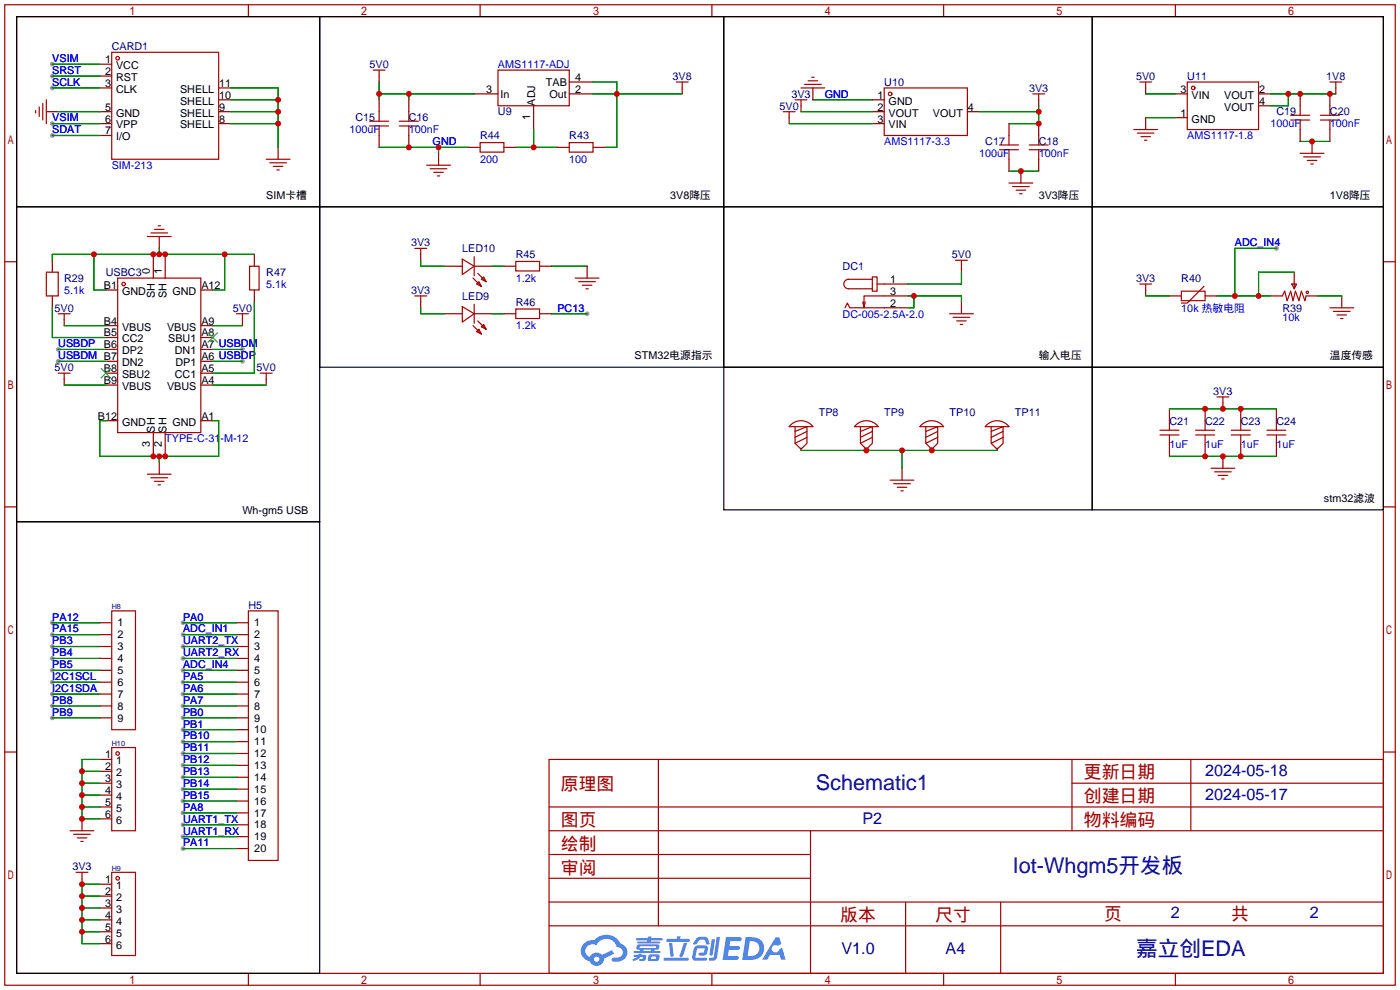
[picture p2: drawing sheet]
<svg xmlns="http://www.w3.org/2000/svg" width="299mm" height="212mm" viewBox="0 0 299 212" stroke-linecap="round" stroke-linejoin="round" font-family="sans-serif">
<g fill="#999">
<circle cx="11.2" cy="13.7" r=".51"/>
<circle cx="11.2" cy="16.3" r=".51"/>
<circle cx="11.2" cy="18.8" r=".51"/>
<circle cx="11.2" cy="26.4" r=".51"/>
<circle cx="11.2" cy="29" r=".51"/>
<circle cx="12.4" cy="74.7" r=".51"/>
<circle cx="12.4" cy="77.2" r=".51"/>
<circle cx="51.8" cy="74.7" r=".51"/>
<circle cx="51.8" cy="77.2" r=".51"/>
<circle cx="272.8" cy="53.1" r=".51"/>
<circle cx="125.5" cy="67.1" r=".51"/>
<circle cx="39.1" cy="133.1" r=".51"/>
<circle cx="39.1" cy="135.6" r=".51"/>
<circle cx="39.1" cy="138.2" r=".51"/>
<circle cx="39.1" cy="140.7" r=".51"/>
<circle cx="39.1" cy="143.3" r=".51"/>
<circle cx="39.1" cy="145.8" r=".51"/>
<circle cx="39.1" cy="148.3" r=".51"/>
<circle cx="39.1" cy="150.9" r=".51"/>
<circle cx="39.1" cy="153.4" r=".51"/>
<circle cx="39.1" cy="156" r=".51"/>
<circle cx="39.1" cy="158.5" r=".51"/>
<circle cx="39.1" cy="161" r=".51"/>
<circle cx="39.1" cy="163.6" r=".51"/>
<circle cx="39.1" cy="166.1" r=".51"/>
<circle cx="39.1" cy="168.7" r=".51"/>
<circle cx="39.1" cy="171.2" r=".51"/>
<circle cx="39.1" cy="173.7" r=".51"/>
<circle cx="39.1" cy="176.3" r=".51"/>
<circle cx="39.1" cy="178.8" r=".51"/>
<circle cx="39.1" cy="181.4" r=".51"/>
<circle cx="11.2" cy="133.1" r=".51"/>
<circle cx="11.2" cy="135.6" r=".51"/>
<circle cx="11.2" cy="138.2" r=".51"/>
<circle cx="11.2" cy="140.7" r=".51"/>
<circle cx="11.2" cy="143.3" r=".51"/>
<circle cx="11.2" cy="145.8" r=".51"/>
<circle cx="11.2" cy="148.3" r=".51"/>
<circle cx="11.2" cy="153.4" r=".51"/>
<circle cx="11.2" cy="150.9" r=".51"/>
</g>
<g fill="none" stroke="#a10000" stroke-width=".25">
<path d="M1 1h297.2v209.6h-297.2zM3.6 3.6h292.1v204.4h-292.1zM53.1 1v2.6M102.6 1v2.6M152.1 1v2.6M201.7 1v2.6M251.2 1v2.6M1 55.9h2.6M295.7 55.9h2.5M1 108.3h2.6M295.7 108.3h2.5M1 160.7h2.6"/>
<path d="M117.3 162.3h178.4v45.7h-178.4zM117.3 177.5h178.4M117.3 172.5h178.4M140.7 162.3v35.6M173.2 177.5v30.5M229.1 162.3v15.2M229.1 167.4h66.6M254.5 162.3v15.2M295.7 160.7h2.5M117.3 182.6h55.9M117.3 197.9h178.4M117.3 192.8h178.4"/>
<path d="M117.3 187.7h55.9M193.5 192.8v15.2M213.9 192.8v15.2M53.1 208v2.6M102.6 208v2.6M152.1 208v2.6M201.7 208v2.6M251.2 208v2.6"/>
</g>
<g fill="#5487ff">
<path d="M155.2 200.3h2.6a.48 .48 0 0 1 .7 .4 .48 .48 0 0 1-.6 .4h-1.8l-.2 1.1h1.9a.43 .43 0 0 1 .4 .4 .43 .43 0 0 1-.5 .4h-1.9l-.2 1.3h1.7a.45 .45 0 0 1 .5 .2 .45 .45 0 0 1-.1 .6h-3.3z"/>
<path d="M165.7 200.3h.9l.4 1.5-.8 .3a.84 .84 0 0 0-1.2 .3 .84 .84 0 0 0 .4 1.1 .84 .84 0 0 0 1.1-.4l.1-.2 .6-.3 .7 2.5h-1l-.2-1h-2.1l-.6 1h-1.1z"/>
<path d="M152.1 200.8h.7l-.5 3.1a.36 .36 0 0 1-.3 .3 .36 .36 0 0 1-.4-.3z"/>
<path d="M153.2 200.2h.7l-.6 4.3a1.13 1.13 0 0 1-1.8 .6l.2-.4h.7l.2-.2z"/>
<path d="M148.9 200.6l.6-.4h1a.77 .77 0 0 1 .9 .5l.3 1-.2 .2h-.5l-.3-.9-.2-.2-1 .1-.7 1-.6-.1-.1-.2z"/>
<path d="M148.4 202.4l.6-.3h1.7a.81 .81 0 0 1 .7 .5 .81 .81 0 0 1-.2 .8 .81 .81 0 0 1-.9 .8h-.7a.32 .32 0 0 1-.3-.3 .32 .32 0 0 1 .4-.3h.7l.2-.9-1.6 .1-.4 1.8 2.2 .1a.32 .32 0 0 1 .3 .4 .32 .32 0 0 1-.4 .2h-2.2l-.5-.3-.1-.5z"/>
<path d="M141.9 204.7h5a.33 .33 0 0 1 .3 .3 .33 .33 0 0 1-.3 .3h-4.9l-.2-.1z"/>
<path d="M146.1 201.5h.8l-.7 2a.98 .98 0 0 1-.7 1.1l-.3-.3z"/>
<path d="M143 201.6h.7l.3 2.5a.34 .34 0 0 1-.3 .4 .34 .34 0 0 1-.4-.3z"/>
<path d="M142.5 200.7h2.1l.3-.6h.6l-.1 .6h1.7a.32 .32 0 0 1 .4 .3 .32 .32 0 0 1-.4 .3h-4.5l-.2-.2z"/>
<path d="M135.5 204.1h.9l.1-.3h.6v.3h.8a.82 .82 0 0 1-.5 1.3h-.8v-.4l.7-.1 .1-.3a.68 .68 0 0 0-1 .4l-1.1 .4-.1-.4 .9-.5h-.7z"/>
<path d="M136 200.5h2.4l.1-.3h.7v.3h2.2l.2 .3-.2 .2h-2.3v.2h1.8l.2 .3-.2 .1h-4.5l-.1-.4h2l.1-.2h-2.3l-.1-.2z"/>
<path d="M159.4 200.3l-.8 4.9h1.7a2.5 2.5 0 0 0 3-2.5 2.5 2.5 0 0 0-3.1-2.4zM160.3 201.1a1.61 1.61 0 0 1 2 1.5 1.61 1.61 0 0 1-1.8 1.7h-.7z"/>
<path d="M136.2 202a.55 .55 0 0 0-.2 .8 .55 .55 0 0 0 .7 .2l.1 .3h-1.3v.3l5.4 .1 .3-.2-.2-.2h-1.2l.2-.3a.7 .7 0 0 0 .8-.3 .7 .7 0 0 0 0-.8l-4.2-.1zM136.8 202.3l3.3-.1 .1 .1-.2 .3h-3.2zM137.5 203h1.7l-.2 .3h-1.4z"/>
<path d="M138.6 204.2a1.05 1.05 0 0 0 0 1.2 2.91 2.91 0 0 0 2.2-.2 .98 .98 0 0 0 0-1.2h-1.6zM139.2 204.5l.9-.1 .1 .4-.2 .2-.8-.1z"/>
<path d="M124.9 201.6a2.23 2.23 0 0 0-.7 2.3 2.23 2.23 0 0 0 1.8 1.6 1.58 1.58 0 0 0 1.8 .9 1.58 1.58 0 0 0 1.3-1.5l2.2-1.1-.5-.7-2.1 1a1.65 1.65 0 0 0-2.7 .4 1.45 1.45 0 0 1-.8-1.9 1.45 1.45 0 0 1 2-.7l.3 .1a2.3 2.3 0 0 1 2.3-1.3 2.3 2.3 0 0 1 2 1.7 1.12 1.12 0 0 1 1.3 1 1.12 1.12 0 0 1-1.1 1.2h-.7a.45 .45 0 0 0-.6 .4 .45 .45 0 0 0 .5 .5 2.21 2.21 0 0 0 2.2-.5 2.21 2.21 0 0 0 .5-2.3 2.13 2.13 0 0 0-1.3-1.1 3.3 3.3 0 0 0-5.6-.7l-1.1 .1zM127 205a.57 .57 0 0 1 1.1 0 .57 .57 0 0 1-1.1 0z"/>
</g>
<g fill="none" stroke="#a10000" stroke-width=".25">
<path d="M23.9 11.2h22.8v22.8h-22.8zM79.8 15h2.5M81 15v1.3M106.4 15h15.3v7.6h-15.3zM144.5 17.5h2.6M145.8 17.5v1.3M171.2 18.8h5.1M172 18h3.5M172.7 17.3h2.1M173.5 16.5h.5M189 18.8h17.8v10.2h-17.8zM243.6 17.5h2.5"/>
<path d="M244.9 17.5v1.3M253.7 17.5h15.3v10.2h-15.3zM284.2 17.5h2.6M285.5 17.5v1.3M7.6 23.6v.5M8.4 22.9v2M9.1 22.1v3.6M9.9 21.3v5.1M56.9 34h5.1M57.7 34.8h3.5M58.4 35.6h2.1M59.2 36.3h.5"/>
<path d="M79 25.9h4.1M79 26.9h4.1M81 23.9v2M81 26.9v2.1M85.3 25.9h4.1M85.3 26.9h4.1M87.4 23.9v2M87.4 26.9v2.1M91.2 35.3h5.1M91.9 36.1h3.6M92.7 36.8h2M93.5 37.6h.5"/>
<path d="M102.6 30.5h5.1v2h-5.1zM121.7 30.5h5v2h-5zM167.4 23.9h2.5M168.7 23.9v1.2M169.9 21.3h2.6M171.2 21.3v1.3M213.6 31h4.1M213.6 32h4.1M215.6 29v2M215.6 32v2M215.6 39.1h5.1M216.4 39.9h3.6"/>
<path d="M220 31h4M220 32h4M220.7 20.1h2.6M222 20.1v1.2M222 29v2M222 32v2M242.3 27.7h5.1M243.1 28.4h3.5M243.8 29.2h2.1M244.6 30h.5M275.8 24.6h4.1M275.8 25.7h4.1"/>
<path d="M277.9 22.6v2M277.9 25.7v2M277.9 32.8h5.1M278.6 33.5h3.6M279.4 34.3h2M280.2 35.1h.5M282.2 24.6h4.1M282.2 25.7h4.1M284.2 22.6v2M284.2 25.7v2M9.9 58.2h2.5v5h-2.5zM25.1 59.4h17.8v33.1h-17.8z"/>
<path d="M31.5 50.5h5.1M32.3 49.8h3.5M33 49h2.1M33.8 48.3h.5M53.3 56.9h2.1v5.1h-2.1zM88.6 53.1h2.6M89.9 53.1v1.3M98.8 55.4l2.5 1.5-2.5 1.8zM101.1 59.4l1.8 1.8M101.3 54.9v4M102.1 58.4l1.8 1.8M102.9 59.7l.5-.5 .5 1z"/>
<path d="M110.2 55.9h5.1v2h-5.1zM122.9 59.4h5.1M186.4 59.2h1.1v3h-1.1zM186.4 59.7h-5a1.02 1.02 0 0 0-1.1 1 1.02 1.02 0 0 0 1.1 1h5M204.2 55.6h2.6M205.5 55.6v1.3M217.2 40.6h2M217.9 41.4h.5M12.4 67.1h2.6M12.4 79.8h2.6M13.7 67.1v1.2M13.7 79.8v1.2"/>
<path d="M50.5 67.1h2.6M51.8 67.1v1.2M55.6 79.8h2.6M56.9 79.8v1.2M88.6 63.2h2.6M89.9 63.2v1.3M98.8 65.5l2.5 1.6-2.5 1.7zM101.1 69.6l1.8 1.8M101.3 65v4.1M101.9 70.9l.5-.5 .5 1zM101.9 60.7l.5-.5 .5 1zM102.1 68.6l1.8 1.8"/>
<path d="M102.9 69.8l.5-.5 .5 1.1zM110.2 66h5.1v2.1h-5.1zM123.7 60.2h3.6M124.5 61h2M125.2 61.7h.5M180.6 65.8l.5-1 .5 1h7.4M184.9 64.5l-.2 1.3M187.5 60.7h1.5M189 63.2h-4.3v2.6l-.3-1.3M202.9 67.1h5.1M203.7 67.8h3.6M204.5 68.6h2"/>
<path d="M205.2 69.3h.5M243.6 60.7h2.5M244.9 60.7v1.3M252.5 62.2h5.1v2.1h-5.1zM257.3 61.2l-3.6 3.6h-1.2M274.1 63.2l.5-1 .5 2.1 .7-2.1 .6 2.1 .5-2.1 .7 2.1 .5-2.1 .8 2.1 .2-1.1M276.1 60.7h1l-.5 1zM276.6 60.7v1M284.2 65.8h5.1M285 66.5h3.5M285.8 67.3h2M286.5 68.1h.5"/>
<path d="M169.1 90.7a3.2 3.2 0 0 1 4.6 .5h-5zM169.9 91.2v3.5l1.3 1.3 1.3-1.3v-3.5l-2.6 1M172.5 92.2l-2.6 1.3M172.5 93.5l-2.6 1.2M183.1 90.7a3.2 3.2 0 0 1 4.6 .5h-5.1zM183.9 91.2v3.5l1.3 1.3 1.2-1.3v-3.5l-2.5 1M186.4 92.2l-2.5 1.3M186.4 93.5l-2.5 1.2M197 90.7a3.2 3.2 0 0 1 4.7 .5h-5.1zM197.9 91.2v3.5l1.2 1.3 1.3-1.3v-3.5l-2.5 1M200.4 92.2l-2.5 1.3M200.4 93.5l-2.5 1.2"/>
<path d="M211 90.7a3.2 3.2 0 0 1 4.6 .5h-5zM211.8 91.2v3.5l1.3 1.3 1.3-1.3v-3.5l-2.6 1M214.4 92.2l-2.6 1.3M214.4 93.5l-2.6 1.2M247.9 93h4.1M247.9 91.9h4.1M249.9 89.9v2M249.9 93v2M255.5 93h4.1M255.5 91.9h4.1M257.6 89.9v2M257.6 93v2"/>
<path d="M260.1 84.8h2.5M261.4 84.8v1.3M263.1 93h4.1M263.1 91.9h4.1M265.2 89.9v2M265.2 93v2M270.8 93h4M270.8 91.9h4M272.8 89.9v2M272.8 93v2M31.5 101.3h5.1M32.3 102.1h3.5"/>
<path d="M33 102.9h2.1M33.8 103.6h.5M190.2 102.6h5.1M191 103.4h3.6M191.8 104.1h2M192.5 104.9h.5M258.8 100.1h5.1M259.6 100.8h3.5M260.3 101.6h2.1M261.1 102.4h.5M23.9 130.6h5.1v25.4h-5.1zM53.1 130.6h6.3v53.3h-6.3z"/>
<path d="M23.9 159.8h5.1v17.7h-5.1zM15 177.5h5.1M15.7 178.3h3.6M16.5 179.1h2M17.3 179.8h.5M16.3 186.4h2.5M17.5 186.4v1.3M23.9 186.4h5.1v17.8h-5.1z"/>
<circle cx="25.1" cy="12.4" r=".38"/>
<circle cx="255" cy="18.8" r=".38"/>
<circle cx="190.2" cy="20.1" r=".38"/>
<circle cx="26.4" cy="60.7" r=".38"/>
<circle cx="279.4" cy="62.5" r=".25"/>
<circle cx="25.1" cy="161" r=".38"/>
<circle cx="25.1" cy="187.7" r=".38"/>
</g>
<g fill="none" stroke="#870000" stroke-width=".25">
<path d="M21.3 13.7h2.6M21.3 16.3h2.6M21.3 18.8h2.6M46.7 18.8h2.6M81 16.3v1.2M121.7 17.5h5M145.8 18.8v1.3M173.7 18.8v2.5M244.9 18.8v1.3M285.5 18.8v1.3M9.9 23.9h2.5M21.3 23.9h2.6"/>
<path d="M21.3 26.4h2.6M21.3 29h2.6M46.7 23.9h2.6M46.7 26.4h2.6M46.7 21.3h2.6M59.4 31.5v2.5M81 21.3v2.6M81 29v2.5M87.4 21.3v2.6M87.4 29v2.5M93.7 32.8v2.5M100.1 31.5h2.5"/>
<path d="M101.3 20.1h5.1M107.7 31.5h2.5M114 22.6v5.1M119.1 31.5h2.6M121.7 20.1h5M126.7 31.5h2.6M168.7 25.1v1.3M171.2 22.6v1.3M186.4 23.9h2.6M186.4 26.4h2.6M186.4 21.3h2.6M206.8 23.9h2.5"/>
<path d="M215.6 26.4v2.6M215.6 34v2.6M218.2 36.6v2.5M222 21.3v1.3M222 26.4v2.6M222 34v2.6M244.9 25.1v2.6M251.2 20.1h2.5M251.2 25.1h2.5M269 20.1h2.5M269 22.6h2.5M277.9 20.1v2.5"/>
<path d="M277.9 27.7v2.5M280.4 30.2v2.6M284.2 20.1v2.5M284.2 27.7v2.5M11.2 55.6v2.6M32.8 54.4v5M34 50.5v2.6M35.3 54.4v5M54.4 54.4v2.5M89.9 54.4v1.2M95 56.9h3.8M101.3 56.9h3.9"/>
<path d="M107.7 56.9h2.5M115.3 56.9h2.6M125.5 56.9v2.5M205.5 56.9v1.3M276.6 58.2v2.5M11.2 63.2v2.6M13.7 68.3v1.3M22.6 62h2.5M22.6 69.6h2.5M22.6 72.1h2.5M22.6 74.7h2.5M22.6 77.2h2.5"/>
<path d="M22.6 79.8h2.5M42.9 62h2.6M42.9 69.6h2.6M42.9 72.1h2.6M42.9 74.7h2.6M42.9 77.2h2.6M42.9 79.8h2.6M51.8 68.3v1.3M54.4 62v2.5M89.9 64.5v1.3M95 67.1h3.8M101.3 67.1h3.9"/>
<path d="M107.7 67.1h2.5M115.3 67.1h2.6M189 63.2h5.1M189 60.7h5.1M189 65.8h5.1M205.5 64.5v2.6M244.9 62v1.2M249.9 63.2h2.6M257.6 63.2h2.5M271.5 63.2h2.6M279.1 63.2h2.6M286.8 63.2v2.6"/>
<path d="M13.7 81v1.3M22.6 82.3h2.5M22.6 89.9h2.5M32.8 92.5v5M34 98.8v2.5M35.3 92.5v5M42.9 82.3h2.6M42.9 89.9h2.6M56.9 81v1.3M171.2 95.8v.5M185.2 95.8v.5M199.1 95.8v.5"/>
<path d="M213.1 95.8v.5M249.9 87.4v2.5M249.9 95v2.5M257.6 87.4v2.5M257.6 95v2.5M261.4 86.1v1.3M261.4 97.5v2.6M265.2 87.4v2.5M265.2 95v2.5M272.8 87.4v2.5M272.8 95v2.5M192.8 100.1v2.5"/>
<path d="M21.3 133.1h2.6M21.3 135.6h2.6M21.3 138.2h2.6M50.5 133.1h2.6M50.5 135.6h2.6M50.5 138.2h2.6M21.3 140.7h2.6M21.3 143.3h2.6M21.3 145.8h2.6M21.3 148.3h2.6M21.3 150.9h2.6M21.3 153.4h2.6"/>
<path d="M50.5 140.7h2.6M50.5 143.3h2.6M50.5 145.8h2.6M50.5 148.3h2.6M50.5 150.9h2.6M50.5 153.4h2.6M50.5 156h2.6M50.5 158.5h2.6M17.5 175v2.5M21.3 162.3h2.6M21.3 164.8h2.6M21.3 167.4h2.6"/>
<path d="M21.3 169.9h2.6M21.3 172.5h2.6M21.3 175h2.6M50.5 161h2.6M50.5 163.6h2.6M50.5 166.1h2.6M50.5 168.7h2.6M50.5 171.2h2.6M50.5 173.7h2.6M50.5 176.3h2.6M50.5 178.8h2.6M17.5 187.7v1.3"/>
<path d="M21.3 189h2.6M21.3 191.5h2.6M21.3 194.1h2.6M21.3 196.6h2.6M21.3 199.1h2.6M50.5 181.4h2.6M21.3 201.7h2.6"/>
</g>
<g fill="none" stroke="#008700" stroke-width=".25">
<path d="M11.2 18.8h10.1M11.2 13.7h10.1M11.2 16.3h10.1M49.3 18.8h10.1v12.7M81 17.5v3.8M126.7 17.5h5.1v14h-2.5M11.2 26.4h10.1M11.2 29h10.1M12.4 23.9h8.9M49.3 26.4h10.1M49.3 23.9h10.1M49.3 21.3h10.1"/>
<path d="M81 20.1h20.3M81 31.5h19.1M87.4 20.1v1.2M93.7 31.5v1.3M110.2 31.5h8.9M114 27.7v3.8M126.7 20.1h19.1M168.7 26.4h17.7M171.2 23.9h15.2M173.7 21.3h12.7M209.3 23.9h12.7M215.6 36.6h6.4"/>
<path d="M222 22.6v3.8h-6.4M244.9 20.1h6.3M244.9 25.1h6.3M271.5 20.1h14M275.3 20.1v2.5h-3.8M277.9 30.2h6.3M20.1 54.4v7.6h2.5M34 53.1v1.3M48 54.4v7.6h-2.5M54.4 54.4h-43.2v1.2M89.9 55.6v1.3h5.1M105.2 56.9h2.5"/>
<path d="M117.9 56.9h7.6M205.5 58.2v2.5h-11.4M272.8 53.1h-8.9v10.1M276.6 58.2h-7.6v5M11.2 65.8v6.3h11.4M12.4 74.7h10.2M12.4 77.2h10.2M13.7 69.6h8.9M45.5 74.7h6.3M45.5 77.2h6.3M45.5 69.6h6.3M54.4 64.5v15.3h-8.9"/>
<path d="M89.9 65.8v1.3h5.1M105.2 67.1h2.5M117.9 67.1h7.6M194.1 63.2h11.4v1.3M195.3 63.2v2.6h-1.2M244.9 63.2h5M260.1 63.2h11.4M281.7 63.2h5.1M13.7 82.3h8.9M22.6 89.9h-1.3v7.6h25.4v-7.6h-1.2M34 97.5v1.3M45.5 82.3h11.4"/>
<path d="M171.2 96.3h41.9M192.8 96.3v3.8M249.9 97.5h22.9M249.9 87.4h22.9M11.2 133.1h10.1M11.2 135.6h10.1M11.2 138.2h10.1M39.1 133.1h11.4M39.1 135.6h11.4M39.1 138.2h11.4M11.2 140.7h10.1M11.2 143.3h10.1"/>
<path d="M11.2 145.8h10.1M11.2 148.3h10.1M11.2 150.9h10.1M11.2 153.4h10.1M39.1 140.7h11.4M39.1 143.3h11.4M39.1 145.8h11.4M39.1 148.3h11.4M39.1 150.9h11.4M39.1 153.4h11.4M39.1 156h11.4M39.1 158.5h11.4"/>
<path d="M17.5 172.5h3.8M17.5 169.9h3.8M17.5 167.4h3.8M17.5 164.8h3.8M21.3 162.3h-3.8v12.7h3.8M39.1 161h11.4M39.1 163.6h11.4M39.1 166.1h11.4M39.1 168.7h11.4M39.1 171.2h11.4M39.1 173.7h11.4M39.1 176.3h11.4"/>
<path d="M39.1 178.8h11.4M17.5 199.1h3.8M17.5 196.6h3.8M17.5 194.1h3.8M17.5 191.5h3.8M21.3 189h-3.8v12.7h3.8M39.1 181.4h11.4"/>
</g>
<path d="M3.6 3.6h64.7v40.6h-64.7zM68.3 3.6h86.4v40.6h-86.4zM154.7 3.6h78.7v40.6h-78.7zM233.4 3.6h62.3v40.6h-62.3zM3.6 44.2h64.7v67.3h-64.7zM68.3 44.2h86.4v34.3h-86.4zM154.7 44.2h78.7v34.3h-78.7zM233.4 44.2h62.3v34.3h-62.3zM154.7 78.5h78.7v30.5h-78.7zM233.4 78.5h62.3v30.5h-62.3zM3.6 111.5h64.7v96.5h-64.7z" fill="none" stroke="#000" stroke-width=".25"/>
<path d="M21.6 78.7l2 2.1M23.6 78.7l-2 2.1M44.4 71.1l2.1 2.1M46.5 71.1l-2.1 2.1" fill="none" stroke="#3c3" stroke-width=".25"/>
<g fill="#c00">
<circle cx="59.4" cy="26.4" r=".63"/>
<circle cx="59.4" cy="23.9" r=".63"/>
<circle cx="59.4" cy="21.3" r=".63"/>
<circle cx="32.8" cy="54.4" r=".63"/>
<circle cx="34" cy="54.4" r=".63"/>
<circle cx="35.3" cy="54.4" r=".63"/>
<circle cx="20.1" cy="54.4" r=".63"/>
<circle cx="48" cy="54.4" r=".63"/>
<circle cx="34" cy="97.5" r=".63"/>
<circle cx="32.8" cy="97.5" r=".63"/>
<circle cx="35.3" cy="97.5" r=".63"/>
<circle cx="81" cy="20.1" r=".63"/>
<circle cx="87.4" cy="20.1" r=".63"/>
<circle cx="93.7" cy="31.5" r=".63"/>
<circle cx="87.4" cy="31.5" r=".63"/>
<circle cx="114" cy="31.5" r=".63"/>
<circle cx="131.8" cy="20.1" r=".63"/>
<circle cx="275.3" cy="20.1" r=".63"/>
<circle cx="277.9" cy="20.1" r=".63"/>
<circle cx="284.2" cy="20.1" r=".63"/>
<circle cx="263.9" cy="63.2" r=".63"/>
<circle cx="269" cy="63.2" r=".63"/>
<circle cx="195.3" cy="63.2" r=".63"/>
<circle cx="222" cy="23.9" r=".63"/>
<circle cx="222" cy="26.4" r=".63"/>
<circle cx="17.5" cy="175" r=".63"/>
<circle cx="17.5" cy="172.5" r=".63"/>
<circle cx="17.5" cy="169.9" r=".63"/>
<circle cx="17.5" cy="167.4" r=".63"/>
<circle cx="17.5" cy="164.8" r=".63"/>
<circle cx="17.5" cy="199.1" r=".63"/>
<circle cx="17.5" cy="196.6" r=".63"/>
<circle cx="17.5" cy="194.1" r=".63"/>
<circle cx="17.5" cy="191.5" r=".63"/>
<circle cx="17.5" cy="189" r=".63"/>
<circle cx="218.2" cy="36.6" r=".63"/>
<circle cx="280.4" cy="30.2" r=".63"/>
<circle cx="257.6" cy="87.4" r=".63"/>
<circle cx="265.2" cy="87.4" r=".63"/>
<circle cx="261.4" cy="87.4" r=".63"/>
<circle cx="265.2" cy="97.5" r=".63"/>
<circle cx="257.6" cy="97.5" r=".63"/>
<circle cx="261.4" cy="97.5" r=".63"/>
<circle cx="192.8" cy="96.3" r=".63"/>
<circle cx="185.2" cy="96.3" r=".63"/>
<circle cx="199.1" cy="96.3" r=".63"/>
</g>
<g font-size="4.6" fill="#000080">
<text x="174.4" y="168.8">Schematic1</text>
<text x="216.5" y="186.6">Iot-Whgm5开发板</text>
<text x="242.8" y="204.3">嘉立创EDA</text>
</g>
<g font-size="3.8" fill="#a00000">
<text x="231.6" y="166.4">更新日期</text>
<text x="119.9" y="168.9">原理图</text>
<text x="231.6" y="171.5">创建日期</text>
<text x="119.9" y="176.5">图页</text>
<text x="231.6" y="176.5">物料编码</text>
<text x="119.9" y="181.6">绘制</text>
<text x="119.9" y="186.7">审阅</text>
<text x="179.6" y="196.9">版本</text>
<text x="199.9" y="196.9">尺寸</text>
<text x="236" y="196.6">页</text>
<text x="263.1" y="196.6">共</text>
</g>
<g font-size="3.5" fill="#000080">
<text x="257.6" y="165.9">2024-05-18</text>
<text x="257.6" y="171">2024-05-17</text>
<text x="184.3" y="176">P2</text>
<text x="250.2" y="196.1">2</text>
<text x="280" y="196.1">2</text>
<text x="179.8" y="204">V1.0</text>
<text x="202.1" y="204">A4</text>
</g>
<g font-size="2.3" fill="#000080">
<text x="23.9" y="10.7">CARD1</text>
<text x="79" y="14.5">5V0</text>
<text x="143.7" y="17.1">3V8</text>
<text x="242.8" y="17.1">5V0</text>
<text x="253.7" y="17.1">U11</text>
<text x="283.4" y="17.1">1V8</text>
<text x="166.6" y="23.4">5V0</text>
<text x="169.1" y="20.9">3V3</text>
<text x="189" y="18.3">U10</text>
<text x="219.9" y="19.6">3V3</text>
<text x="75.9" y="26">C15</text>
<text x="87.4" y="26">C16</text>
<text x="102.6" y="29.8">R44</text>
<text x="106.4" y="24.7">U9</text>
<text x="121.7" y="29.8">R43</text>
<text x="272.8" y="24.7">C19</text>
<text x="284.2" y="24.7">C20</text>
<text x="210.6" y="31">C17</text>
<text x="222" y="31">C18</text>
<text x="87.9" y="52.6">3V3</text>
<text x="98.8" y="53.9">LED10</text>
<text x="22.6" y="59">USBC3</text>
<text x="56.9" y="59">R47</text>
<text x="110.2" y="55.2">R45</text>
<text x="180.1" y="57.7">DC1</text>
<text x="203.4" y="55.2">5V0</text>
<text x="13.7" y="60.2">R29</text>
<text x="87.9" y="62.8">3V3</text>
<text x="98.8" y="64.1">LED9</text>
<text x="110.2" y="65.3">R46</text>
<text x="242.8" y="60.2">3V3</text>
<text x="252.5" y="60.2">R40</text>
<text x="11.7" y="66.6">5V0</text>
<text x="49.8" y="66.6">5V0</text>
<text x="274.1" y="66.6">R39</text>
<text x="11.7" y="79.3">5V0</text>
<text x="54.8" y="79.3">5V0</text>
<text x="175" y="88.9">TP8</text>
<text x="189" y="88.9">TP9</text>
<text x="202.9" y="88.9">TP10</text>
<text x="216.9" y="88.9">TP11</text>
<text x="259.3" y="84.4">3V3</text>
<text x="249.9" y="90.7">C21</text>
<text x="257.6" y="90.7">C22</text>
<text x="265.2" y="90.7">C23</text>
<text x="272.8" y="90.7">C24</text>
<text x="53.1" y="130.1">H5</text>
<text x="15.5" y="186">3V3</text>
</g>
<g font-size="2.3" fill="#00f">
<text x="11.2" y="13.3">VSIM</text>
<text x="11.2" y="15.8">SRST</text>
<text x="106.4" y="14.5">AMS1117-ADJ</text>
<text x="11.2" y="18.3">SCLK</text>
<text x="176.3" y="20.9">GND</text>
<text x="11.2" y="26">VSIM</text>
<text x="11.2" y="28.5">SDAT</text>
<text x="74.7" y="28.5">100uF</text>
<text x="87.4" y="28.5">100nF</text>
<text x="253.7" y="29.8">AMS1117-1.8</text>
<text x="271.5" y="27.2">100uF</text>
<text x="284.2" y="27.2">100nF</text>
<text x="92.5" y="31">GND</text>
<text x="102.6" y="34.8">200</text>
<text x="121.7" y="34.8">100</text>
<text x="189" y="31">AMS1117-3.3</text>
<text x="209.3" y="33.6">100uF</text>
<text x="222" y="33.6">100nF</text>
<text x="23.9" y="36.1">SIM-213</text>
<text x="263.9" y="52.6">ADC_IN4</text>
<text x="13.7" y="62.8">5.1k</text>
<text x="56.9" y="61.5">5.1k</text>
<text x="110.2" y="60.2">1.2k</text>
<text x="110.2" y="70.4">1.2k</text>
<text x="119.1" y="66.6">PC13</text>
<text x="180.1" y="67.9">DC-005-2.5A-2.0</text>
<text x="252.5" y="66.6">10k 热敏电阻</text>
<text x="274.1" y="68.6">10k</text>
<text x="12.4" y="74.2">USBDP</text>
<text x="12.4" y="76.8">USBDM B7</text>
<text x="35.3" y="94.5">TYPE-C-31-M-12</text>
<text x="249.9" y="95.8">1uF</text>
<text x="257.6" y="95.8">1uF</text>
<text x="265.2" y="95.8">1uF</text>
<text x="272.8" y="95.8">1uF</text>
<text x="11.2" y="132.6">PA12</text>
<text x="11.2" y="135.2">PA15</text>
<text x="11.2" y="137.7">PB3</text>
<text x="39.1" y="132.6">PA0</text>
<text x="39.1" y="135.2">ADC_IN1</text>
<text x="39.1" y="137.7">UART2_TX</text>
<text x="11.2" y="140.3">PB4</text>
<text x="11.2" y="142.8">PB5</text>
<text x="39.1" y="140.3">UART2_RX</text>
<text x="39.1" y="142.8">ADC_IN4</text>
<text x="11.2" y="145.3">I2C1SCL</text>
<text x="11.2" y="147.9">I2C1SDA</text>
<text x="39.1" y="145.3">PA5</text>
<text x="39.1" y="147.9">PA6</text>
<text x="11.2" y="153">PB9</text>
<text x="11.2" y="150.4">PB8</text>
<text x="39.1" y="150.4">PA7</text>
<text x="39.1" y="153">PB0</text>
<text x="39.1" y="155.5">PB1</text>
<text x="39.1" y="158">PB10</text>
<text x="39.1" y="160.6">PB11</text>
<text x="39.1" y="163.1">PB12</text>
<text x="39.1" y="165.7">PB13</text>
<text x="39.1" y="168.2">PB14</text>
<text x="39.1" y="170.7">PB15</text>
<text x="39.1" y="173.3">PA8</text>
<text x="39.1" y="175.8">UART1_TX</text>
<text x="39.1" y="178.4">UART1_RX</text>
<text x="39.1" y="180.9">PA11</text>
</g>
<g font-size="2.3">
<text x="22.5" y="13.5">1</text>
<text x="22.5" y="16">2</text>
<text x="24.8" y="14.8">VCC</text>
<text x="24.8" y="17.3">RST</text>
<text x="122.9" y="17.3">4</text>
<text x="22.5" y="18.6">3</text>
<text x="22.5" y="23.6">5</text>
<text x="24.8" y="19.8">CLK</text>
<text x="38.5" y="22.4">SHELL</text>
<text x="38.5" y="19.8">SHELL</text>
<text x="46.9" y="23.6">9</text>
<text x="46.9" y="21.1">10</text>
<text x="46.9" y="18.6">11</text>
<text x="103.9" y="19.8">3</text>
<text x="106.9" y="20.9">In</text>
<text x="114.3" y="22.6" transform="rotate(-90 114.3 22.6)">ADJ</text>
<text x="116.7" y="18.3">TAB</text>
<text x="117.4" y="20.9">Out</text>
<text x="122.9" y="19.8">2</text>
<text x="187.6" y="21.1">1</text>
<text x="187.6" y="23.6">2</text>
<text x="189.9" y="22.4">GND</text>
<text x="206.9" y="23.6">4</text>
<text x="252.3" y="19.8">3</text>
<text x="254.7" y="21.1">VIN</text>
<text x="261.6" y="23.6">VOUT</text>
<text x="261.6" y="21.1">VOUT</text>
<text x="269.1" y="22.4">4</text>
<text x="269.1" y="19.8">2</text>
<text x="22.5" y="26.2">6</text>
<text x="22.5" y="28.7">7</text>
<text x="24.8" y="24.9">GND</text>
<text x="24.8" y="27.5">VPP</text>
<text x="24.8" y="30">I/O</text>
<text x="38.5" y="24.9">SHELL</text>
<text x="38.5" y="27.5">SHELL</text>
<text x="46.9" y="26.2">8</text>
<text x="113.3" y="25.6" transform="rotate(-90 113.3 25.6)">1</text>
<text x="187.6" y="26.2">3</text>
<text x="189.9" y="24.9">VOUT</text>
<text x="189.9" y="27.5">VIN</text>
<text x="199.4" y="24.9">VOUT</text>
<text x="252.3" y="24.9">1</text>
<text x="254.7" y="26.2">GND</text>
<text x="56.9" y="42.5">SIM卡槽</text>
<text x="143.3" y="42.5">3V8降压</text>
<text x="222" y="42.5">3V3降压</text>
<text x="284.2" y="42.5">1V8降压</text>
<text x="32" y="58.7" transform="rotate(-90 32 58.7)">0</text>
<text x="34.6" y="58.7" transform="rotate(-90 34.6 58.7)">1</text>
<text x="22.2" y="61.7">B1</text>
<text x="26.1" y="63">GND</text>
<text x="33.1" y="63.6" transform="rotate(-90 33.1 63.6)">SH</text>
<text x="35.6" y="63.6" transform="rotate(-90 35.6 63.6)">SH</text>
<text x="36.9" y="63">GND</text>
<text x="43.1" y="61.7">A12</text>
<text x="190.2" y="60.5">1</text>
<text x="190.2" y="65.6">2</text>
<text x="190.2" y="63">3</text>
<text x="22.2" y="69.4">B4</text>
<text x="22.2" y="71.9">B5</text>
<text x="26.1" y="70.6">VBUS</text>
<text x="35.7" y="70.6">VBUS</text>
<text x="43.1" y="71.9">A8</text>
<text x="43.1" y="69.4">A9</text>
<text x="22.2" y="74.4">B6</text>
<text x="26.1" y="73.2">CC2</text>
<text x="26.1" y="75.7">DP2</text>
<text x="36" y="73.2">SBU1</text>
<text x="37.4" y="75.7">DN1</text>
<text x="43.1" y="77">A6 USBDP</text>
<text x="43.1" y="74.4">A7 USBDM</text>
<text x="135.6" y="76.8">STM32电源指示</text>
<text x="222" y="76.8">输入电压</text>
<text x="284.2" y="76.8">温度传感</text>
<text x="22.2" y="79.5">B8</text>
<text x="22.2" y="82.1">B9</text>
<text x="26.1" y="78.3">DN2</text>
<text x="26.1" y="80.8">SBU2</text>
<text x="26.1" y="83.3">VBUS</text>
<text x="35.7" y="83.3">VBUS</text>
<text x="37.4" y="80.8">CC1</text>
<text x="37.5" y="78.3">DP1</text>
<text x="43.1" y="82.1">A4</text>
<text x="43.1" y="79.5">A5</text>
<text x="20.9" y="89.7">B12</text>
<text x="43.1" y="89.7">A1</text>
<text x="26.1" y="91">GND</text>
<text x="32" y="95.5" transform="rotate(-90 32 95.5)">3</text>
<text x="33.1" y="92.4" transform="rotate(-90 33.1 92.4)">SH</text>
<text x="34.6" y="95.5" transform="rotate(-90 34.6 95.5)">2</text>
<text x="35.6" y="92.4" transform="rotate(-90 35.6 92.4)">SH</text>
<text x="36.9" y="91">GND</text>
<text x="283" y="107.2">stm32滤波</text>
<text x="51.8" y="109.8">Wh-gm5 USB</text>
<text x="25.1" y="133.9">1</text>
<text x="25.1" y="136.4">2</text>
<text x="54.4" y="133.9">1</text>
<text x="54.4" y="136.4">2</text>
<text x="25.1" y="139">3</text>
<text x="25.1" y="141.5">4</text>
<text x="54.4" y="139">3</text>
<text x="54.4" y="141.5">4</text>
<text x="25.1" y="144">5</text>
<text x="25.1" y="146.6">6</text>
<text x="25.1" y="149.1">7</text>
<text x="54.4" y="144">5</text>
<text x="54.4" y="146.6">6</text>
<text x="54.4" y="149.1">7</text>
<text x="25.1" y="151.7">8</text>
<text x="25.1" y="154.2">9</text>
<text x="54.4" y="151.7">8</text>
<text x="54.4" y="154.2">9</text>
<text x="54.4" y="156.7">10</text>
<text x="54.4" y="159.3">11</text>
<text x="54.4" y="161.8">12</text>
<text x="22.5" y="162.1">1</text>
<text x="22.5" y="164.6">2</text>
<text x="22.5" y="167.2">3</text>
<text x="24.8" y="163.3">1</text>
<text x="24.8" y="165.9">2</text>
<text x="54.4" y="164.4">13</text>
<text x="54.4" y="166.9">14</text>
<text x="22.5" y="169.7">4</text>
<text x="22.5" y="172.2">5</text>
<text x="24.8" y="168.4">3</text>
<text x="24.8" y="171">4</text>
<text x="24.8" y="173.5">5</text>
<text x="54.4" y="169.4">15</text>
<text x="54.4" y="172">16</text>
<text x="22.5" y="174.8">6</text>
<text x="24.8" y="176">6</text>
<text x="54.4" y="174.5">17</text>
<text x="54.4" y="177.1">18</text>
<text x="54.4" y="179.6">19</text>
<text x="54.4" y="182.1">20</text>
<text x="22.5" y="188.7">1</text>
<text x="22.5" y="191.3">2</text>
<text x="24.8" y="190">1</text>
<text x="22.5" y="193.8">3</text>
<text x="22.5" y="196.4">4</text>
<text x="24.8" y="192.6">2</text>
<text x="24.8" y="195.1">3</text>
<text x="24.8" y="197.6">4</text>
<text x="22.5" y="198.9">5</text>
<text x="22.5" y="201.4">6</text>
<text x="24.8" y="200.2">5</text>
<text x="24.8" y="202.7">6</text>
</g>
<g font-size="1.6" fill="#000080">
<text x="23.9" y="130.2">H8</text>
<text x="23.9" y="159.5">H10</text>
<text x="23.9" y="186.1">H9</text>
</g>
</svg>
